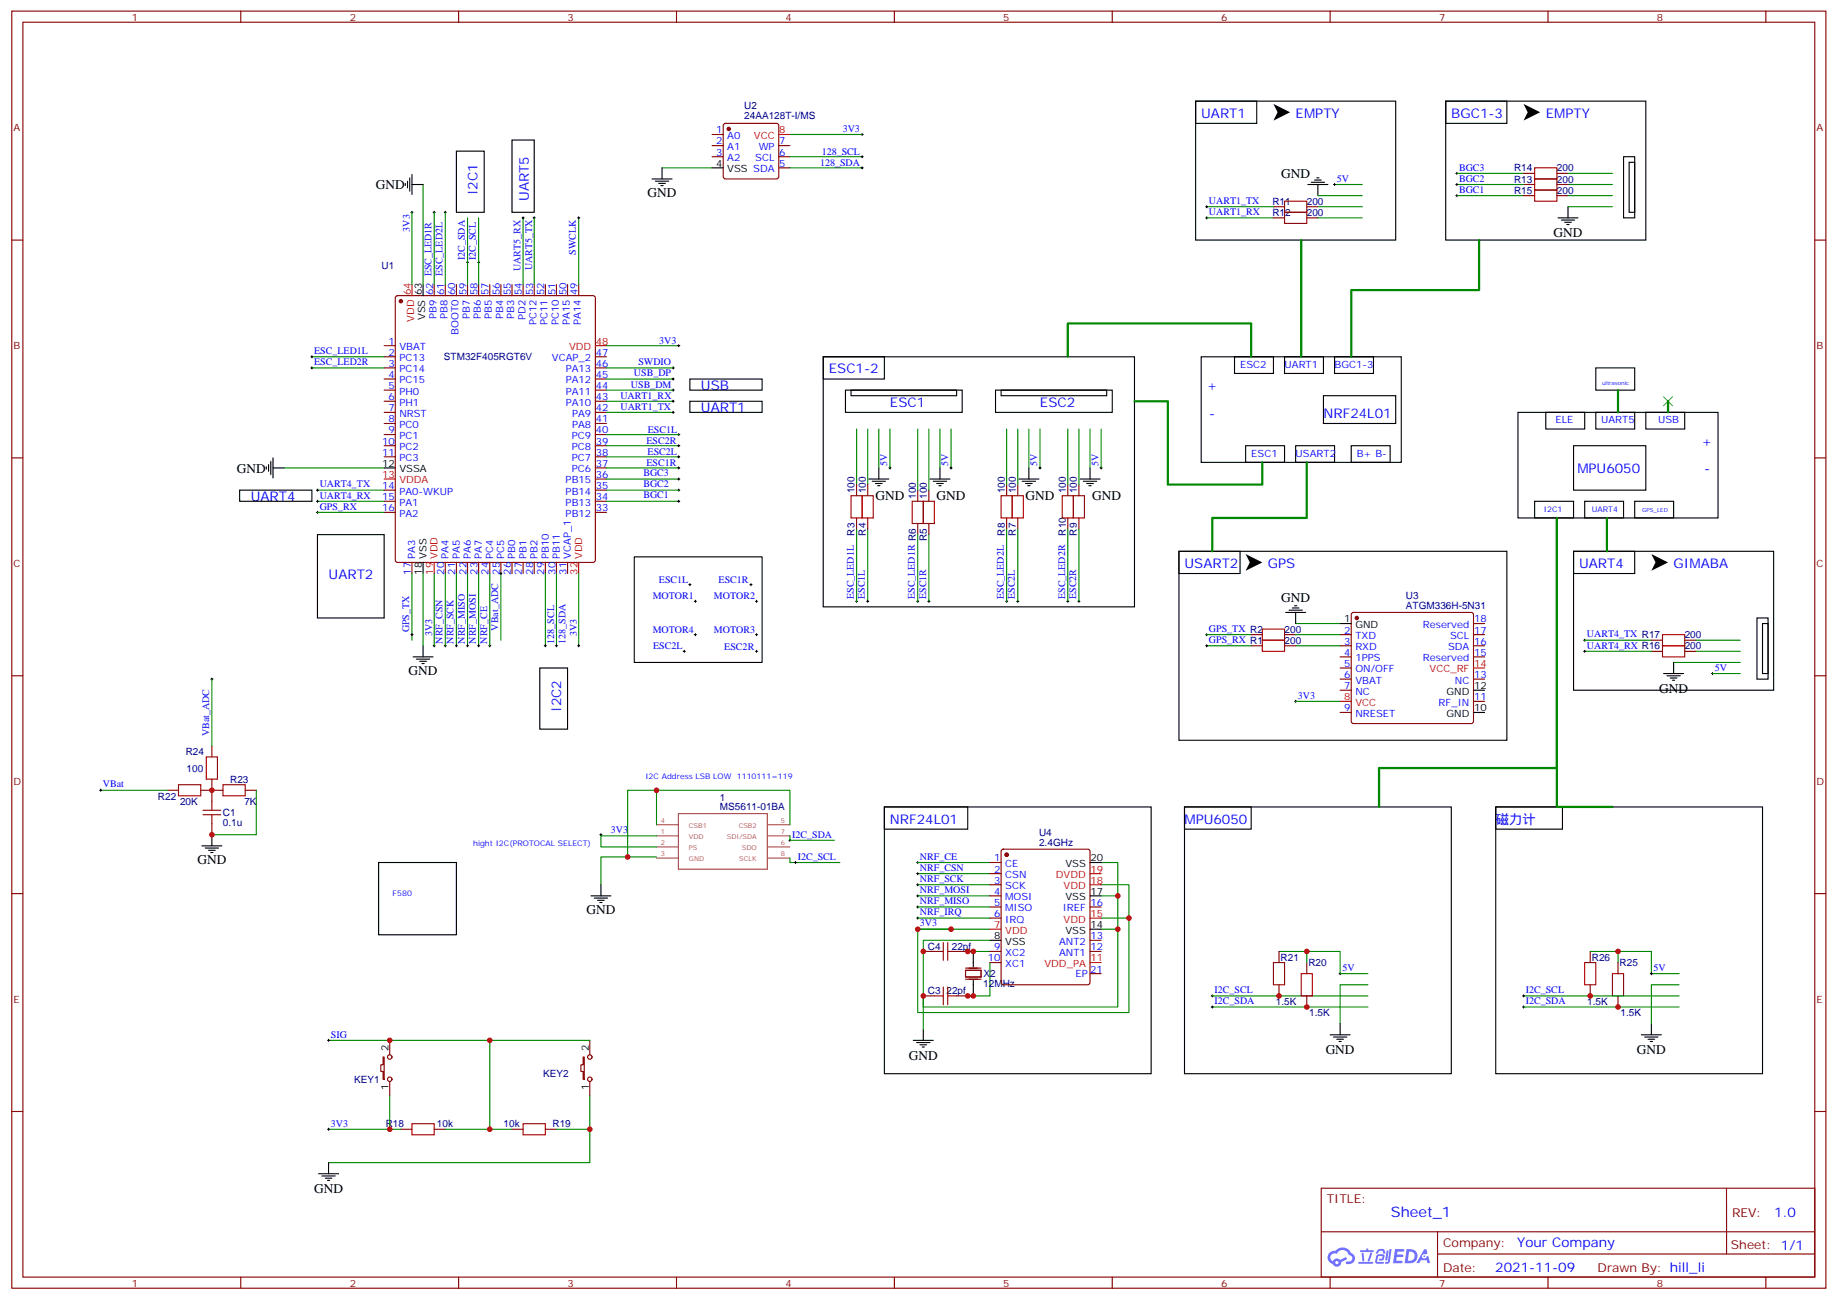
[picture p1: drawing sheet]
<svg xmlns="http://www.w3.org/2000/svg" width="583mm" height="413mm" viewBox="0 0 583 413" stroke-linecap="round" stroke-linejoin="round" font-family="sans-serif">
<g fill="none" stroke="#870000" stroke-width=".35">
<path d="M3.7 3.5h575.8v405.4h-575.8zM7.3 7.1h568.6v398.2h-568.6zM76.4 3.5v3.6M145.6 3.5v3.6M214.7 3.5v3.6M283.8 3.5v3.6M353 3.5v3.6M422.1 3.5v3.6M491.3 3.5v3.6M560.4 3.5v3.6M3.7 76.2h3.6M575.9 76.2h3.6"/>
<path d="M3.7 145.3h3.6M575.9 145.3h3.6M3.7 214.5h3.6M575.9 214.5h3.6M3.7 283.6h3.6M575.9 283.6h3.6M3.7 352.8h3.6M575.9 352.8h3.6M419.3 377.1h156.6v28.2h-156.6zM547.9 377.1v20.9M419.3 391h156.5M456.2 398h119.6"/>
<path d="M456.2 391v14.1M76.4 405.3v3.6M145.6 405.3v3.6M214.7 405.3v3.6M283.8 405.3v3.6M353 405.3v3.6M422.1 405.3v3.6M491.3 405.3v3.6M560.4 405.3v3.6"/>
</g>
<g fill="#5487ff">
<path d="M442.7 396.5h2.6l.3 .2-.1 .5-2 .1-.1 .9h1.6l.4 .4-.4 .4h-1.7l-.2 1.2h1.9l.2 .3-.2 .4h-2.9z"/>
<path d="M452 396.5h.7l.4 1.3-.7 .4a.74 .74 0 0 0-1.1 .3 .74 .74 0 0 0 .5 1 .74 .74 0 0 0 .9-.7l.5-.2 .7 2.3h-.9l-.2-.9h-1.8l-.6 .9h-.9z"/>
<path d="M440.1 396.9h.6l-.4 2.9a.31 .31 0 0 1-.3 .3 .31 .31 0 0 1-.3-.3z"/>
<path d="M441 396.4h.6l-.5 4a.89 .89 0 0 1-.7 .7 .89 .89 0 0 1-.9-.3l1-.5z"/>
<path d="M437.4 396.6l.6-.2 1.2 .1 .4 1.4h-.5l-.3-.9h-.9l-.7 .9h-.6z"/>
<path d="M437 398.3l1.8-.2a1.04 1.04 0 0 1 .6 1.1 1.04 1.04 0 0 1-.8 .9h-.7a.29 .29 0 0 1-.3-.3 .29 .29 0 0 1 .3-.3h.7l.2-.8h-1.4l-.3 1.8h1.9a.29 .29 0 0 1 .2 .3 .29 .29 0 0 1-.3 .3h-2l-.4-.3 .2-2.1z"/>
<path d="M431.1 400.5h4.4a.3 .3 0 0 1 .3 .3 .3 .3 0 0 1-.3 .3h-4.3z"/>
<path d="M434.9 397.6h.6a4 4 0 0 1-1.2 2.8l-.2-.3z"/>
<path d="M432.1 397.6h.6l.3 2.4-.3 .3-.3-.2z"/>
<path d="M431.7 396.8h1.9l.2-.5h.5l-.1 .5h1.5a.29 .29 0 0 1 .3 .3 .29 .29 0 0 1-.3 .3h-3.9z"/>
<path d="M446.4 396.5l-.6 4.4h1.4a2.27 2.27 0 0 0 2.7-2.2 2.27 2.27 0 0 0-2.7-2.2zM447.2 397.3a1.5 1.5 0 0 1 1.8 1.5 1.5 1.5 0 0 1-1.9 1.4h-.3z"/>
<path d="M422 397.6a2.09 2.09 0 0 0 1 3.6 1.37 1.37 0 0 0 1.5 .8 1.37 1.37 0 0 0 1.1-1.4l2-.9-.5-.7-1.8 .9a1.4 1.4 0 0 0-2.3 .4 1.32 1.32 0 0 1-.6-1.9 1.32 1.32 0 0 1 1.9-.4 2.02 2.02 0 0 1 2-1.2 2.02 2.02 0 0 1 1.8 1.6 1.09 1.09 0 0 1 1.1 1.3 1.09 1.09 0 0 1-1.6 .7 .41 .41 0 0 0-.5 .4 .41 .41 0 0 0 .4 .4 1.89 1.89 0 0 0 2.4-1.2 1.89 1.89 0 0 0-1.2-2.4 2.98 2.98 0 0 0-5-.6l-1 .1zM423.8 400.8a.52 .52 0 0 1 1 0 .52 .52 0 0 1-1 0z"/>
<circle cx="452" cy="398.7" r=".28"/>
</g>
<g fill="none" stroke="#870000" stroke-width=".35">
<path d="M229.8 39.4l.4-.2h16.3l.4 .2 .3 .5v16.2l-.3 .5-.4 .2h-16.3l-.5-.2-.2-.5v-16.2zM226 42.7h3.5M226 46.2h3.5M226 49.7h3.5M247.2 46.2h3.5M247.2 49.7h3.5M247.2 53.3h3.5M483.5 58.6h3.5M483.5 55h3.5M494.1 58.6h3.5M494.1 55h3.5M404.1 65.6h3.6"/>
<path d="M404.1 69.1h3.6M414.7 65.6h3.6M414.7 69.1h3.6M483.5 62.1h3.5M494.1 62.1h3.5M125.7 94l.5-.2h62l.5 .2 .2 .5v83.3l-.2 .5-.5 .2h-62l-.5-.2-.3-.5v-83.3zM137.8 90.3v3.5M141.3 90.3v3.5M144.9 90.3v3.5M148.4 90.3v3.5M151.9 90.3v3.5M155.4 90.3v3.5"/>
<path d="M159 90.3v3.5M162.5 90.3v3.5M166 90.3v3.5M169.5 90.3v3.5M173.1 90.3v3.5M176.6 90.3v3.5M180.1 90.3v3.5M183.7 90.3v3.5M121.9 109.7h3.5M121.9 113.2h3.5M121.9 116.8h3.5M188.9 113.2h3.6"/>
<path d="M188.9 116.8h3.6M121.9 120.3h3.5M121.9 123.8h3.5M121.9 127.4h3.5M121.9 130.9h3.5M121.9 134.4h3.5M121.9 137.9h3.5M188.9 120.3h3.6M188.9 123.8h3.6M188.9 127.4h3.6M188.9 130.9h3.6M188.9 134.4h3.6"/>
<path d="M188.9 137.9h3.6M121.9 141.5h3.5M121.9 145h3.5M121.9 155.6h3.5M121.9 159.1h3.5M188.9 141.5h3.6M188.9 145h3.6M188.9 155.6h3.6M188.9 159.1h3.6M188.9 152h3.6M188.9 148.5h3.6M271.9 153.8v3.5"/>
<path d="M275.4 153.8v3.5M291.3 155.6v3.5M294.8 155.6v3.5M319.5 153.8v3.5M323 153.8v3.5M338.9 153.8v3.5M342.4 153.8v3.5M121.9 162.6h3.5M130.7 178.5v3.5M141.3 178.5v3.5M144.9 178.5v3.5M148.4 178.5v3.5"/>
<path d="M151.9 178.5v3.5M155.4 178.5v3.5M159 178.5v3.5M162.5 178.5v3.5M166 178.5v3.5M169.5 178.5v3.5M173.1 178.5v3.5M176.6 178.5v3.5M180.1 178.5v3.5M188.9 162.6h3.6M271.9 164.4v3.5M275.4 164.4v3.5"/>
<path d="M291.3 166.2v3.5M294.8 166.2v3.5M319.5 164.4v3.5M323 164.4v3.5M338.9 164.4v3.5M342.4 164.4v3.5M429.1 194.6l.4-.2h37.4l.5 .2 .2 .5v33.9l-.2 .5-.5 .2h-37.4l-.5-.3-.2-.4v-33.9zM467.6 197.9h3.6M397.1 201.4h3.5M397.1 205h3.5M407.7 201.4h3.5M407.7 205h3.5"/>
<path d="M425.3 201.4h3.5M425.3 205h3.5M425.3 208.5h3.5M425.3 212h3.5M425.3 215.5h3.5M425.3 219.1h3.5M467.6 201.4h3.6M467.6 205h3.6M467.6 208.5h3.6M467.6 215.5h3.6M524.1 206.7h3.5M524.1 203.2h3.5"/>
<path d="M534.7 206.7h3.5M534.7 203.2h3.5M67.2 236.7v3.5M425.3 226.1h3.5M467.6 222.6h3.6M53.1 250.8h3.6M63.7 250.8h7.1M67.2 247.3v7.1M77.8 250.8h3.6M67.2 261.4v3.5M314.2 273.8h3.5M314.2 277.3h3.5"/>
<path d="M317.9 269.7l.5-.2h26.8l.7 .5v41.9l-.4 .6-27.1 .1-.6-.5-.1-41.9zM314.2 280.8h3.5M314.2 284.3h3.5M314.2 287.9h3.5M314.2 291.4h3.5M345.9 287.9h3.6M345.9 298.4h3.6M293 316.1h3.5M293 302h3.5M303.6 316.1h3.5M303.6 302h3.5M306.4 308h5v2.1h-5z"/>
<path d="M306.4 310.8h5M306.4 307.3h5M314.2 302h3.5M314.2 305.5h3.5M345.9 302h3.6M345.9 309h3.6M405.9 302v3.5M405.9 312.6v3.5M414.7 305.5v3.5M414.7 316.1v3.5M504.7 302v3.5M504.7 312.6v3.5"/>
<path d="M513.5 305.5v3.5M513.5 316.1v3.5M121.6 335.5h.3v7h-.3v-2.4h-.7v-2.1h.7zM123.7 330.2v4.6M185.1 335.5h.3v7h-.3v-2.4h-.7v-2.1h.7zM187.2 330.2v4.6M123.7 343.3v4.5M127.2 358.4h3.5M137.8 358.4h3.5M162.5 358.4h3.5M173.1 358.4h3.5M187.2 343.3v4.5"/>
<circle cx="123.7" cy="335.5" r=".71"/>
<circle cx="187.2" cy="335.5" r=".71"/>
<circle cx="123.7" cy="342.5" r=".71"/>
<circle cx="187.2" cy="342.5" r=".71"/>
</g>
<g fill="#870000" stroke="#870000" stroke-width=".35">
<circle cx="430.6" cy="196.1" r=".53"/>
<circle cx="127.2" cy="95.6" r=".53"/>
<circle cx="319.5" cy="271.3" r=".53"/>
<circle cx="231.3" cy="40.9" r=".53"/>
</g>
<g fill="none" stroke="#000" stroke-width=".35">
<path d="M379.4 32.1h63.5v44.1h-63.5zM379.4 32.1h19.5v7.1h-19.5zM458.8 32.1h19.4v7.1h-19.4zM458.8 32.1h63.5v44.1h-63.5zM128.6 58.2v.7M129.3 57.5v2.1M130 56.4v4.3M130.7 58.6h3.6M130.7 55.4v6.3M144.9 48h8.8v19.4h-8.8zM162.5 44.5h7v22.9h-7zM206.9 56.8h6.4"/>
<path d="M208 57.5h4.2M209.1 58.2h2.1M209.8 58.9h.7M210.1 53.3v3.5M226 53.3h3.5M415.1 58.6h6.3M416.1 57.9h4.3M417.2 57.2h2.1M417.9 56.4h.7M418.3 58.6v3.5M515.3 49.7h3.5v19.4h-3.5zM517 51.5h1.8v15.9h-1.8z"/>
<path d="M494.5 69.1h6.3M495.5 69.9h4.2M496.6 70.6h2.1M497.3 71.3h.7M497.6 65.6v3.5M134.3 90.3v3.5M261.3 113.2h98.7v79.4h-98.7zM261.3 113.2h19.4v7.1h-19.4zM381.2 113.2h63.5v33.6h-63.5zM391.8 113.2h12.3v5.3h-12.3zM407.7 113.2h12.3v5.3h-12.3zM423.5 113.2h12.4v5.3h-12.4z"/>
<path d="M506.4 116.8h12.4v7h-12.4zM218.9 127.4h23v3.5h-23zM218.9 120.3h23v3.5h-23zM268.3 123.8h37.1v7.1h-37.1zM270.1 123.8h33.5v1.8h-33.5zM315.9 123.8h37.1v7.1h-37.1zM317.7 123.8h33.5v1.8h-33.5zM420 125.6h22.9v8.8h-22.9zM481.8 130.9h63.5v33.5h-63.5zM490.6 130.9h12.3v5.3h-12.3zM506.4 130.9h12.4v5.3h-12.4zM522.3 130.9h12.4v5.3h-12.4z"/>
<path d="M76.1 155.6h22.9v3.5h-22.9zM84.5 148.2v.7M85.2 147.5v2.1M85.9 146.4v4.2M86.6 148.5h3.6M86.6 145.3v6.4M121.9 148.5h3.5M275.7 152h6.4M276.8 152.8h4.2M277.8 153.5h2.2M278.6 154.2h.7M278.9 148.5v3.5"/>
<path d="M295.1 152h6.4M296.2 152.8h4.2M297.3 153.5h2.1M298 154.2h.7M298.3 148.5v3.5M323.4 152h6.3M324.4 152.8h4.2M325.5 153.5h2.1M326.2 154.2h.7M326.5 148.5v3.5M342.8 152h6.3M343.8 152.8h4.3"/>
<path d="M344.9 153.5h2.1M345.6 154.2h.7M345.9 148.5v3.5M395.3 141.5h12.4v5.3h-12.4zM411.2 141.5h12.3v5.3h-12.3zM428.8 141.5h12.4v5.3h-12.4zM487 159.1h12.4v5.3h-12.4zM499.4 141.5h22.9v14.1h-22.9zM502.9 159.1h12.4v5.3h-12.4zM518.8 159.1h12.3v5.3h-12.3zM100.8 169.7h21.1v26.4h-21.1zM134.3 178.5v3.5"/>
<path d="M201.3 176.7h40.6v33.6h-40.6zM374.2 175h19.4v7h-19.4zM374.2 175h104v59.9h-104zM499.4 175h19.4v7h-19.4zM499.4 175h63.5v44.1h-63.5zM408 194.4h6.4M409.1 193.7h4.2M410.1 193h2.2M410.8 192.3h.8M411.2 194.4v3.5M425.3 197.9h3.5M557.6 196.1h3.5v19.4h-3.5z"/>
<path d="M559.4 197.9h1.7v15.9h-1.7zM131.1 208.5h6.3M132.2 209.2h4.2M133.2 209.9h2.1M133.9 210.6h.7M134.3 205v3.5M171.3 212h8.8v19.4h-8.8zM467.6 219.1h3.6M528 213.8h6.3M529 214.5h4.3M530.1 215.2h2.1M530.8 215.9h.7"/>
<path d="M531.1 210.3v3.5M467.6 226.1h3.6M280.7 256.1h84.6v84.7h-84.6zM280.7 256.1h26.4v7.1h-26.4zM375.9 256.1h84.7v84.7h-84.7zM375.9 256.1h21.2v7.1h-21.2zM474.7 256.1h21.2v7.1h-21.2zM474.7 256.1h84.7v84.7h-84.7zM64.1 268.5h6.3M65.1 269.2h4.3M66.2 269.9h2.1M66.9 270.6h.7"/>
<path d="M67.2 264.9v3.6M120.2 273.8h24.7v22.9h-24.7zM345.9 273.8h3.6M187.5 284.3h6.4M188.6 285h4.2M189.7 285.7h2.1M190.4 286.5h.7M190.7 280.8v3.5M314.2 298.4h3.5M345.9 294.9h3.6M345.9 284.3h3.6M308.9 302v4.9"/>
<path d="M308.9 311.1v5M289.8 330.2h6.4M290.9 330.9h4.2M292 331.6h2.1M292.7 332.3h.7M293 326.7v3.5M422.1 328.4h6.4M423.2 329.1h4.2M424.3 329.8h2.1M425 330.6h.7M425.3 324.9v3.5M520.9 328.4h6.4"/>
<path d="M522 329.1h4.2M523 329.8h2.1M523.7 330.6h.7M524.1 324.9v3.5M101.1 372.5h6.4M102.2 373.2h4.2M103.2 373.9h2.1M103.9 374.6h.7M104.3 369v3.5"/>
</g>
<g fill="none" stroke="#f00" stroke-width=".35">
<path d="M247.2 42.7h3.5M130.7 90.3v3.5M188.9 109.7h3.6M121.9 152h3.5M137.8 178.5v3.5M183.7 178.5v3.5M467.6 212h3.6M425.3 222.6h3.5M345.9 277.3h3.6M314.2 294.9h3.5M345.9 291.4h3.6M345.9 280.8h3.6"/>
<path d="M345.9 305.5h3.6"/>
</g>
<g fill="none" stroke="#008700" stroke-width=".35">
<path d="M134.3 58.6v31.7M210.1 53.3h15.9M250.7 42.7h22.9M250.7 53.3h22.9M250.7 49.7h22.9M423.5 58.6h8.9M462.4 58.6h21.1M462.4 55h21.1M497.6 58.6h14.1M497.6 55h14.1M130.7 67.4v22.9M137.8 67.4v22.9"/>
<path d="M141.3 67.4v22.9M148.4 69.1v21.2M151.9 69.1v21.2M166 69.1v21.2M169.5 69.1v21.2M183.7 69.1v21.2M383 65.6h21.1M383 69.1h21.1M418.3 65.6h14.1M418.3 69.1h14.1M418.3 62.1h14.1M462.4 62.1h21.1"/>
<path d="M497.6 65.6h14.1M497.6 62.1h14.1M99 113.2h22.9M99 116.8h22.9M192.5 116.8h21.1M192.5 109.7h22.9M192.5 137.9h22.9M192.5 130.9h21.1M192.5 127.4h21.1M192.5 120.3h21.1M192.5 123.8h21.1M271.9 136.2v17.6"/>
<path d="M275.4 136.2v17.6M278.9 136.2v12.3M282.4 136.2v12.3M291.3 136.2v19.4M294.8 136.2v19.4M298.3 136.2v12.3M301.8 136.2v12.3M319.5 136.2v17.6M323 136.2v17.6M326.5 136.2v12.3M330.1 136.2v12.3M338.9 136.2v17.6"/>
<path d="M342.4 136.2v17.6M345.9 136.2v12.3M349.5 136.2v12.3M90.2 148.5h31.7M100.8 159.1h21.1M100.8 155.6h21.1M192.5 148.5h22.9M192.5 145h22.9M192.5 141.5h22.9M192.5 152h22.9M192.5 159.1h22.9M192.5 155.6h22.9"/>
<path d="M100.8 162.6h21.1M271.9 167.9v23M275.4 167.9v23M291.3 169.7v21.2M294.8 169.7v21.2M319.5 167.9v23M323 167.9v23M338.9 167.9v23M342.4 167.9v23M130.7 182v21.2M134.3 182v23M137.8 182v23"/>
<path d="M141.3 182v23M144.9 182v23M148.4 182v23M151.9 182v23M155.4 182v23M159 182v21.2M173.1 182v23M176.6 182v23M183.7 182v23M411.2 197.9h14.1M67.2 215.5v21.2M383 205h14.1"/>
<path d="M383 201.4h14.1M411.2 205h14.1M411.2 201.4h14.1M502.9 206.7h21.2M502.9 203.2h21.2M531.1 210.3h21.2M538.2 206.7h14.1M538.2 203.2h14.1M543.5 213.8h8.8M411.2 222.6h14.1M32 250.8h21.1M81.4 250.8v14.1h-14.2"/>
<path d="M208.4 250.8h-9.2v21.2M208.4 265.3h-17.7v3.5h17.7M208.4 272h-17.7v8.8M208.4 261.8v-11h42.3v11M250.7 272.3v1.5h15.9M250.7 265.3v1.4h14.1M291.3 277.3h22.9M291.3 273.8h22.9M349.5 273.8h5.3v10.5M291.3 294.9h22.9M291.3 291.4h22.9M291.3 287.9h22.9"/>
<path d="M291.3 284.3h22.9M291.3 280.8h22.9M349.5 284.3h5.3v10.6M349.5 294.9h5.3v24.7h-61.8v-21.2h21.2M349.5 280.8h8.8v10.6M349.5 291.4h8.8v30h-67v-26.5h10.5M293 316.1v10.6M307.1 302h7.1M314.2 305.5v10.6h-7.1h1.8M384.7 316.1h49.4M384.7 319.6h49.4M405.9 302h19.4v7h8.8"/>
<path d="M414.7 302v3.5M434.1 312.6h-8.8v12.3M483.5 316.1h49.4M483.5 319.6h49.4M504.7 302h19.4v7h8.8M513.5 302v3.5M532.9 312.6h-8.8v12.3M104.3 330.2h82.9M155.4 330.2v28.2M104.3 358.4h19.4M123.7 347.8v10.6h3.5M141.3 358.4h21.2"/>
<path d="M187.2 347.8v10.6h-10.6M187.2 358.4v10.6h-82.9"/>
</g>
<g fill="none" stroke="#000" stroke-width=".32">
<path d="M273.3 42.7h.7M273.3 53.3h.7M273.3 49.7h.7M273.6 42.3v.7M273.6 49.4v.7M273.6 52.9v.7M423.2 58.6h.7M423.5 58.2v.7M462 58.6h.7M462 55h.7M462.4 54.7v.7M462.4 58.2v.7"/>
<path d="M130.4 67.4h.7M130.7 67v.7M137.4 67.4h.7M137.8 67v.7M141 67.4h.7M141.3 67v.7M165.7 69.1h.7M166 68.8v.7M169.2 69.1h.7M169.5 68.8v.7M183.3 69.1h.7M183.7 68.8v.7"/>
<path d="M382.6 69.1h.7M382.6 65.6h.7M383 65.3v.7M383 68.8v.7M462 62.1h.7M462.4 61.7v.7M148 83.3h.7M148.4 82.9v.7M151.6 83.3h.7M151.9 82.9v.7M98.6 113.2h.7M98.6 116.8h.7"/>
<path d="M99 112.9v.7M99 116.4v.7M213.3 116.8h.7M213.6 116.4v.7M213.6 119.9v.8M215.1 109.7h.7M215.4 109.4v.7M213.3 120.3h.7M213.3 123.8h.7M213.3 130.9h.7M213.3 127.4h.7M213.6 123.5v.7"/>
<path d="M213.6 127v.7M213.6 130.5v.7M215.1 137.9h.7M215.4 137.6v.7M100.4 155.6h.7M100.4 159.1h.7M100.8 155.2v.7M100.8 158.8v.7M215.1 148.5h.7M215.1 145h.7M215.1 141.5h.7M215.1 155.6h.7"/>
<path d="M215.1 159.1h.7M215.1 152h.7M215.4 141.1v.7M215.4 144.6v.7M215.4 148.2v.7M215.4 151.7v.7M215.4 155.2v.7M215.4 158.8v.7M282.1 148.5h.7M282.4 148.2v.7M301.5 148.5h.7M301.8 148.2v.7"/>
<path d="M329.7 148.5h.7M330.1 148.2v.7M349.1 148.5h.7M349.5 148.2v.7M100.4 162.6h.7M100.8 162.3v.7M158.6 182h.7M159 181.7v.7M218.6 185.6h.7M218.9 185.2v.7M220.3 190.9h.8M220.7 190.5v.7"/>
<path d="M238 185.6h.7M238.3 185.2v.7M239.7 190.9h.8M240.1 190.5v.7M271.5 190.9h.7M271.9 190.5v.7M275 190.9h.7M275.4 190.5v.7M290.9 190.9h.7M291.3 190.5v.7M294.4 190.9h.7M294.8 190.5v.7"/>
<path d="M319.1 190.9h.7M319.5 190.5v.7M322.7 190.9h.7M323 190.5v.7M338.5 190.9h.7M338.9 190.5v.7M342.1 190.9h.7M342.4 190.5v.7M66.9 215.5h.7M67.2 215.2v.7M130.4 201.4h.7M130.7 201.1v.7"/>
<path d="M137.4 205h.7M137.8 204.6v.7M141 205h.7M141.3 204.6v.7M144.5 205h.7M144.9 204.6v.7M148 205h.7M148.4 204.6v.7M151.6 205h.7M151.9 204.6v.7M155.1 205h.7M155.4 204.6v.7"/>
<path d="M172.7 205h.7M173.1 204.6v.7M176.2 205h.8M176.6 204.6v.7M183.3 205h.7M183.7 204.6v.7M216.8 206.7h.7M217.2 206.4v.7M220.3 201.4h.8M220.7 201.1v.7M239.7 201.4h.8M239.7 206.7h.8"/>
<path d="M240.1 201.1v.7M240.1 206.4v.7M382.6 201.4h.7M382.6 205h.7M383 201.1v.7M383 204.6v.7M502.6 203.2h.7M502.6 206.7h.7M502.9 202.8v.8M502.9 206.4v.7M543.1 213.8h.7M543.5 213.4v.7"/>
<path d="M410.8 222.6h.8M411.2 222.2v.8M31.6 250.8h.7M32 250.5v.7M190.4 264.9h.7M190.7 264.6v.7M250.3 266.7h.7M250.7 266.3v.8M252.1 273.8h.7M252.4 273.4v.7M290.9 277.3h.7M290.9 273.8h.7"/>
<path d="M291.3 273.4v.7M291.3 276.9v.7M290.9 294.9h.7M290.9 291.4h.7M290.9 287.9h.7M290.9 284.3h.7M290.9 280.8h.7M291.3 280.5v.7M291.3 284v.7M291.3 287.5v.7M291.3 291v.7M291.3 294.6v.7"/>
<path d="M384.4 316.1h.7M384.4 319.6h.7M384.7 315.7v.7M384.7 319.3v.7M425 309h.7M425.3 308.7v.7M483.2 316.1h.7M483.2 319.6h.7M483.5 315.7v.7M483.5 319.3v.7M523.7 309h.7M524.1 308.7v.7"/>
<path d="M103.9 330.2h.7M104.3 329.8v.8M103.9 358.4h.7M104.3 358.1v.7"/>
</g>
<g fill="none" stroke="#a10000" stroke-width=".35">
<path d="M487 56.8h7.1v3.5h-7.1zM487 53.3h7.1v3.5h-7.1zM407.7 63.9h7v3.5h-7zM407.7 67.4h7v3.5h-7zM487 60.3h7.1v3.6h-7.1zM270.1 157.3h3.5v7.1h-3.5zM273.6 157.3h3.5v7.1h-3.5zM289.5 159.1h3.5v7.1h-3.5zM293 159.1h3.5v7.1h-3.5zM317.7 157.3h3.5v7.1h-3.5zM321.2 157.3h3.6v7.1h-3.6zM337.1 157.3h3.5v7.1h-3.5z"/>
<path d="M340.6 157.3h3.6v7.1h-3.6zM400.6 199.7h7.1v3.5h-7.1zM400.6 203.2h7.1v3.5h-7.1zM527.6 205h7.1v3.5h-7.1zM527.6 201.4h7.1v3.6h-7.1zM56.7 249.1h7v3.5h-7zM64.4 258.6h5.7M64.4 257.2h5.7M65.5 240.2h3.5v7.1h-3.5zM67.2 254.4v2.8M67.2 258.6v2.8M70.8 249.1h7v3.5h-7z"/>
<path d="M299.4 299.2v5.6M300.8 299.2v5.6M296.5 316.1h2.9M296.5 302h2.9M299.4 313.3v5.6M300.8 316.1h2.8M300.8 313.3v5.6M300.8 302h2.8M404.1 305.5h3.6v7.1h-3.6zM413 309h3.5v7.1h-3.5zM502.9 305.5h3.5v7.1h-3.5zM511.7 309h3.6v7.1h-3.6z"/>
<path d="M130.7 356.7h7.1v3.5h-7.1zM166 356.7h7.1v3.5h-7.1z"/>
</g>
<path d="M404.1 33l5.3 2.6-5.3 2.7 1.4-2.7zM483.5 33l5.3 2.6-5.3 2.7 1.3-2.7zM395.3 175.9l5.3 2.6-5.3 2.7 1.3-2.7zM524.1 175.9l5.3 2.6-5.3 2.7 1.3-2.7z" fill="#000"/>
<path d="M413 76.2v37M469.4 76.2v15.9h-40.6v21.1M338.9 113.2v-10.5h58.2v10.5M360 127.4h10.6v26.4h30v-7M513.5 123.8v7.1M529.4 127.4v3.5M414.7 146.8v17.6h-30v10.6M510 164.4v10.6M437.7 256.1v-12.3h56.4v-79.4v91.7h17.6" fill="none" stroke="#008700" stroke-width=".71"/>
<path d="M528 125.9l2.8 2.9M530.8 125.9l-2.8 2.9" fill="none" stroke="#3c3" stroke-width=".35"/>
<path d="M215.3 258.2h28.2v17.7h-28.2zM208.4 261.8h6.9M208.4 265.3h6.9M208.4 268.8h6.9M208.4 272.3h6.9M243.7 261.8h7M243.7 265.3h7M243.7 268.8h7M243.7 272.3h7" fill="none" stroke="#a64a4a" stroke-width=".35"/>
<g fill="#c00">
<circle cx="155.4" cy="358.4" r=".88"/>
<circle cx="155.4" cy="330.2" r=".88"/>
<circle cx="123.7" cy="358.4" r=".88"/>
<circle cx="123.7" cy="330.2" r=".88"/>
<circle cx="187.2" cy="358.4" r=".88"/>
<circle cx="293" cy="302" r=".88"/>
<circle cx="307.1" cy="302" r=".88"/>
<circle cx="307.1" cy="316.1" r=".88"/>
<circle cx="308.9" cy="316.1" r=".88"/>
<circle cx="308.9" cy="302" r=".88"/>
<circle cx="293" cy="316.1" r=".88"/>
<circle cx="354.8" cy="294.9" r=".88"/>
<circle cx="291.3" cy="294.9" r=".88"/>
<circle cx="354.8" cy="284.3" r=".88"/>
<circle cx="358.3" cy="291.4" r=".88"/>
<circle cx="301.8" cy="294.9" r=".88"/>
<circle cx="414.7" cy="319.6" r=".88"/>
<circle cx="405.9" cy="316.1" r=".88"/>
<circle cx="414.7" cy="302" r=".88"/>
<circle cx="67.2" cy="250.8" r=".88"/>
<circle cx="67.2" cy="264.9" r=".88"/>
<circle cx="208.4" cy="250.8" r=".88"/>
<circle cx="199.2" cy="272" r=".88"/>
<circle cx="513.5" cy="302" r=".88"/>
<circle cx="504.7" cy="316.1" r=".88"/>
<circle cx="513.5" cy="319.6" r=".88"/>
</g>
<text font-size="4.6" fill="#00f" x="441.4" y="386.1">Sheet_1</text>
<g font-size="4.2" fill="#00f">
<text x="381.2" y="37.4">UART1</text>
<text x="411.2" y="37.4">EMPTY</text>
<text x="460.6" y="37.4">BGC1-3</text>
<text x="490.6" y="37.4">EMPTY</text>
<text x="151.6" y="61.9" transform="rotate(-90 151.6 61.9)">I2C1</text>
<text x="167.8" y="63.9" transform="rotate(-90 167.8 63.9)">UART5</text>
<text x="263" y="118.5">ESC1-2</text>
<text x="222.5" y="123.8">USB</text>
<text x="383" y="123.8">+</text>
<text x="222.5" y="130.9">UART1</text>
<text x="282.4" y="129.1">ESC1</text>
<text x="330.1" y="129.1">ESC2</text>
<text x="383.7" y="132.6">-</text>
<text x="420" y="132.6">NRF24L01</text>
<text x="540" y="141.5">+</text>
<text x="500.6" y="150.3">MPU6050</text>
<text x="540.8" y="150.3">-</text>
<text x="79.6" y="159.1">UART4</text>
<text x="104.3" y="183.8">UART2</text>
<text x="375.9" y="180.3">USART2</text>
<text x="402.4" y="180.3">GPS</text>
<text x="501.2" y="180.3">UART4</text>
<text x="531.1" y="180.3">GIMABA</text>
<text x="178.1" y="226" transform="rotate(-90 178.1 226)">I2C2</text>
<text x="282.4" y="261.4">NRF24L01</text>
<text x="375.9" y="261.4">MPU6050</text>
<text x="474.7" y="261.4">磁力计</text>
<text x="563.1" y="386.4">1.0</text>
<text x="481.5" y="395.9">Your Company</text>
<text x="474.6" y="403.7">2021-11-09</text>
</g>
<g font-size="4.2">
<text x="406.6" y="56.4">GND</text>
<text x="119.3" y="60">GND</text>
<text x="205.5" y="62.4">GND</text>
<text x="493" y="75.2">GND</text>
<text x="75.2" y="150">GND</text>
<text x="277.9" y="158.7">GND</text>
<text x="297.3" y="158.7">GND</text>
<text x="325.5" y="158.7">GND</text>
<text x="346.6" y="158.7">GND</text>
<text x="406.6" y="191.2">GND</text>
<text x="129.7" y="214.1">GND</text>
<text x="526.6" y="219.8">GND</text>
<text x="62.7" y="274.1">GND</text>
<text x="186.1" y="290">GND</text>
<text x="420.7" y="334.5">GND</text>
<text x="519.5" y="334.5">GND</text>
<text x="288.4" y="336.3">GND</text>
<text x="99.7" y="378.6">GND</text>
</g>
<g font-size="3.9" fill="#800">
<text x="421.1" y="381.7">TITLE:</text>
<text x="549.7" y="386.4">REV:</text>
<text x="458" y="395.9">Company:</text>
<text x="549.4" y="396.5">Sheet: 1/1</text>
<text x="458" y="403.6">Date:</text>
<text x="507" y="403.7">Drawn By: hill_li</text>
</g>
<g font-size="3.2" fill="#800">
<text x="41.8" y="6.5">1</text>
<text x="111" y="6.5">2</text>
<text x="180.1" y="6.5">3</text>
<text x="249.3" y="6.5">4</text>
<text x="318.4" y="6.5">5</text>
<text x="387.6" y="6.5">6</text>
<text x="456.7" y="6.5">7</text>
<text x="525.9" y="6.5">8</text>
<text x="4.3" y="41.6">A</text>
<text x="576.5" y="41.6">A</text>
<text x="4.3" y="110.8">B</text>
<text x="576.5" y="110.8">B</text>
<text x="4.3" y="179.9">C</text>
<text x="576.5" y="179.9">C</text>
<text x="4.3" y="249.1">D</text>
<text x="576.5" y="249.1">D</text>
<text x="4.3" y="318.2">E</text>
<text x="576.5" y="318.2">E</text>
<text x="41.8" y="408.3">1</text>
<text x="111" y="408.3">2</text>
<text x="180.1" y="408.3">3</text>
<text x="249.3" y="408.3">4</text>
<text x="318.4" y="408.3">5</text>
<text x="387.6" y="408.3">6</text>
<text x="456.7" y="408.3">7</text>
<text x="525.9" y="408.3">8</text>
</g>
<g font-size="3.2" fill="#000080">
<text x="236.2" y="34.7">U2</text>
<text x="236.2" y="37.9">24AA128T-I/MS</text>
<text x="480.5" y="57.9">R13</text>
<text x="480.5" y="54.4">R14</text>
<text x="494.1" y="57.9">200</text>
<text x="494.1" y="54.4">200</text>
<text x="403.8" y="65">R11</text>
<text x="414.7" y="65">200</text>
<text x="480.5" y="61.5">R15</text>
<text x="494.1" y="61.5">200</text>
<text x="403.8" y="68.5">R12</text>
<text x="414.7" y="68.5">200</text>
<text x="121.1" y="85.4">U1</text>
<text x="140.9" y="114.4">STM32F405RGT6V</text>
<text x="271.2" y="156.6" transform="rotate(-90 271.2 156.6)">100</text>
<text x="274.8" y="156.6" transform="rotate(-90 274.8 156.6)">100</text>
<text x="290.6" y="158.3" transform="rotate(-90 290.6 158.3)">100</text>
<text x="294.2" y="158.3" transform="rotate(-90 294.2 158.3)">100</text>
<text x="318.9" y="156.6" transform="rotate(-90 318.9 156.6)">100</text>
<text x="322.4" y="156.6" transform="rotate(-90 322.4 156.6)">100</text>
<text x="338.3" y="156.6" transform="rotate(-90 338.3 156.6)">100</text>
<text x="341.8" y="156.6" transform="rotate(-90 341.8 156.6)">100</text>
<text x="271.2" y="170" transform="rotate(-90 271.2 170)">R3</text>
<text x="274.8" y="170" transform="rotate(-90 274.8 170)">R4</text>
<text x="294.2" y="171.8" transform="rotate(-90 294.2 171.8)">R5</text>
<text x="318.9" y="170" transform="rotate(-90 318.9 170)">R8</text>
<text x="322.4" y="170" transform="rotate(-90 322.4 170)">R7</text>
<text x="338.3" y="170" transform="rotate(-90 338.3 170)">R10</text>
<text x="341.8" y="170" transform="rotate(-90 341.8 170)">R9</text>
<text x="446.2" y="190.2">U3</text>
<text x="446.2" y="193.3">ATGM336H-5N31</text>
<text x="407.7" y="200.8">200</text>
<text x="534.7" y="202.6">200</text>
<text x="407.7" y="204.4">200</text>
<text x="534.7" y="206.1">200</text>
<text x="58.9" y="239.7">R24</text>
<text x="59.2" y="245">100</text>
<text x="73" y="248.5">R23</text>
<text x="50.1" y="253.8">R22</text>
<text x="57.1" y="255.6">20K</text>
<text x="77.5" y="255.5">7K</text>
<text x="228.5" y="257.2">MS5611-01BA</text>
<text x="228.5" y="254.2">1</text>
<text x="70.8" y="262.2">0.1u</text>
<text x="70.8" y="259.1">C1</text>
<text x="329.8" y="268.5">2.4GHz</text>
<text x="329.8" y="265.3">U4</text>
<text x="294.4" y="301.4">C4</text>
<text x="302.1" y="301.4">22pf</text>
<text x="406.4" y="304.9">R21</text>
<text x="505.2" y="304.9">R26</text>
<text x="312.1" y="310.2">X2</text>
<text x="415.2" y="306.7">R20</text>
<text x="514" y="306.7">R25</text>
<text x="294.4" y="315.5">C3</text>
<text x="300.4" y="315.5">22pf</text>
<text x="312.1" y="313.3">12MHz</text>
<text x="404.9" y="319">1.5K</text>
<text x="415.5" y="322.5">1.5K</text>
<text x="503.7" y="319">1.5K</text>
<text x="514.3" y="322.5">1.5K</text>
<text x="172.4" y="341.9">KEY2</text>
<text x="112.4" y="343.7">KEY1</text>
<text x="122.4" y="357.8">R18</text>
<text x="138.7" y="357.8">10k</text>
<text x="159.8" y="357.8">10k</text>
<text x="175.3" y="357.8">R19</text>
</g>
<g font-size="3.2" fill="#00f">
<text x="227.3" y="42.3">1</text>
<text x="227.3" y="45.9">2</text>
<text x="230.8" y="44.1">A0</text>
<text x="230.8" y="47.6">A1</text>
<text x="240.8" y="47.6">WP</text>
<text x="247.3" y="45.9">7</text>
<text x="267.5" y="42">3V3</text>
<text x="227.3" y="49.4">3</text>
<text x="230.8" y="51.2">A2</text>
<text x="239.7" y="51.2">SCL</text>
<text x="247.3" y="52.9">5</text>
<text x="247.3" y="49.4">6</text>
<text x="260.2" y="52.6">128_SDA</text>
<text x="260.8" y="49.1">128_SCL</text>
<text x="424.3" y="57.7">5V</text>
<text x="463.1" y="54.2">BGC3</text>
<text x="463.1" y="57.7">BGC2</text>
<text x="383.7" y="64.7">UART1_TX</text>
<text x="463.1" y="61.2">BGC1</text>
<text x="383.7" y="68.3">UART1_RX</text>
<text x="130.1" y="73.5" transform="rotate(-90 130.1 73.5)">3V3</text>
<text x="147.5" y="82.6" transform="rotate(-90 147.5 82.6)">I2C_SDA</text>
<text x="151" y="82.6" transform="rotate(-90 151 82.6)">I2C_SCL</text>
<text x="182.8" y="80.9" transform="rotate(-90 182.8 80.9)">SWCLK</text>
<text x="165.1" y="86" transform="rotate(-90 165.1 86)">UART5_RX</text>
<text x="168.9" y="85.7" transform="rotate(-90 168.9 85.7)">UART5_TX</text>
<text x="137.4" y="93.7" transform="rotate(-90 137.4 93.7)">62 ESC_LED1R</text>
<text x="141" y="93.7" transform="rotate(-90 141 93.7)">61 ESC_LED2L</text>
<text x="144.5" y="93.7" transform="rotate(-90 144.5 93.7)">60</text>
<text x="148" y="93.7" transform="rotate(-90 148 93.7)">59</text>
<text x="151.6" y="93.7" transform="rotate(-90 151.6 93.7)">58</text>
<text x="155.1" y="93.7" transform="rotate(-90 155.1 93.7)">57</text>
<text x="158.6" y="93.7" transform="rotate(-90 158.6 93.7)">56</text>
<text x="162.1" y="93.7" transform="rotate(-90 162.1 93.7)">55</text>
<text x="165.7" y="93.7" transform="rotate(-90 165.7 93.7)">54</text>
<text x="169.2" y="93.7" transform="rotate(-90 169.2 93.7)">53</text>
<text x="172.7" y="93.7" transform="rotate(-90 172.7 93.7)">52</text>
<text x="176.2" y="93.7" transform="rotate(-90 176.2 93.7)">51</text>
<text x="179.8" y="93.7" transform="rotate(-90 179.8 93.7)">50</text>
<text x="183.3" y="93.7" transform="rotate(-90 183.3 93.7)">49</text>
<text x="138.5" y="101.3" transform="rotate(-90 138.5 101.3)">PB9</text>
<text x="142" y="101.3" transform="rotate(-90 142 101.3)">PB8</text>
<text x="149.1" y="101.3" transform="rotate(-90 149.1 101.3)">PB7</text>
<text x="152.6" y="101.3" transform="rotate(-90 152.6 101.3)">PB6</text>
<text x="156.1" y="101.3" transform="rotate(-90 156.1 101.3)">PB5</text>
<text x="159.7" y="101.3" transform="rotate(-90 159.7 101.3)">PB4</text>
<text x="163.2" y="101.3" transform="rotate(-90 163.2 101.3)">PB3</text>
<text x="166.7" y="101.5" transform="rotate(-90 166.7 101.5)">PD2</text>
<text x="145.6" y="106.3" transform="rotate(-90 145.6 106.3)">BOOT0</text>
<text x="170.3" y="103.3" transform="rotate(-90 170.3 103.3)">PC12</text>
<text x="173.8" y="103.3" transform="rotate(-90 173.8 103.3)">PC11</text>
<text x="177.3" y="103.3" transform="rotate(-90 177.3 103.3)">PC10</text>
<text x="180.8" y="103.3" transform="rotate(-90 180.8 103.3)">PA15</text>
<text x="184.4" y="103.3" transform="rotate(-90 184.4 103.3)">PA14</text>
<text x="99.7" y="112.4">ESC_LED1L</text>
<text x="123.3" y="109.4">1</text>
<text x="123.3" y="112.9">2</text>
<text x="126.8" y="111.1">VBAT</text>
<text x="189.1" y="112.9">47</text>
<text x="209.2" y="109.1">3V3</text>
<text x="99.7" y="115.9">ESC_LED2R</text>
<text x="123.3" y="116.4">3</text>
<text x="123.3" y="119.9">4</text>
<text x="126.8" y="114.7">PC13</text>
<text x="126.8" y="118.2">PC14</text>
<text x="175.1" y="114.7">VCAP_2</text>
<text x="179.5" y="118.2">PA13</text>
<text x="189.1" y="119.9">45</text>
<text x="189.1" y="116.4">46</text>
<text x="201.2" y="119.4">USB_DP</text>
<text x="202.6" y="115.9">SWDIO</text>
<text x="393.6" y="116.8">ESC2</text>
<text x="407.7" y="116.8">UART1</text>
<text x="423.5" y="116.8">BGC1-3</text>
<text x="123.3" y="123.5">5</text>
<text x="126.8" y="121.7">PC15</text>
<text x="126.8" y="125.2">PH0</text>
<text x="179.5" y="125.2">PA11</text>
<text x="179.5" y="121.7">PA12</text>
<text x="189.1" y="123.5">44</text>
<text x="200.2" y="123.2">USB_DM</text>
<text x="123.3" y="127">6</text>
<text x="123.3" y="130.5">7</text>
<text x="126.8" y="128.8">PH1</text>
<text x="179.5" y="128.8">PA10</text>
<text x="189.1" y="130.5">42</text>
<text x="189.1" y="127">43</text>
<text x="196.9" y="126.7">UART1_RX</text>
<text x="196.9" y="130">UART1_TX</text>
<text x="123.3" y="134.1">8</text>
<text x="123.3" y="137.6">9</text>
<text x="126.8" y="132.3">NRST</text>
<text x="126.8" y="135.8">PC0</text>
<text x="181.5" y="135.8">PA8</text>
<text x="181.5" y="132.3">PA9</text>
<text x="189.1" y="137.6">40</text>
<text x="189.1" y="134.1">41</text>
<text x="205.6" y="137.3">ESC1L</text>
<text x="493.6" y="134.4">ELE</text>
<text x="508.1" y="134.4">UART5</text>
<text x="526.2" y="134.4">USB</text>
<text x="121.2" y="141.1">10</text>
<text x="126.8" y="139.3">PC1</text>
<text x="126.8" y="142.9">PC2</text>
<text x="181.5" y="142.9">PC8</text>
<text x="181.5" y="139.3">PC9</text>
<text x="189.1" y="141.1">39</text>
<text x="205.2" y="141.1">ESC2R</text>
<text x="121.2" y="144.6">11</text>
<text x="126.8" y="146.4">PC3</text>
<text x="181.5" y="149.9">PC6</text>
<text x="181.5" y="146.4">PC7</text>
<text x="189.1" y="148.2">37</text>
<text x="189.1" y="144.6">38</text>
<text x="205.1" y="147.9">ESC1R</text>
<text x="205.5" y="144.3">ESC2L</text>
<text x="281.6" y="147.8" transform="rotate(-90 281.6 147.8)">5V</text>
<text x="301" y="147.8" transform="rotate(-90 301 147.8)">5V</text>
<text x="329.2" y="147.8" transform="rotate(-90 329.2 147.8)">5V</text>
<text x="348.6" y="147.8" transform="rotate(-90 348.6 147.8)">5V</text>
<text x="397.1" y="145">ESC1</text>
<text x="411.2" y="145">USART2</text>
<text x="430.6" y="145">B+ B-</text>
<text x="101.5" y="154.7">UART4_TX</text>
<text x="121.2" y="155.2">14</text>
<text x="179.5" y="153.5">PB15</text>
<text x="189.1" y="155.2">35</text>
<text x="189.1" y="151.7">36</text>
<text x="204.2" y="154.7">BGC2</text>
<text x="204.2" y="151.1">BGC3</text>
<text x="101.5" y="161.7">GPS_RX</text>
<text x="101.5" y="158.2">UART4_RX</text>
<text x="121.2" y="158.8">15</text>
<text x="126.8" y="157">PA0-WKUP</text>
<text x="126.8" y="160.5">PA1</text>
<text x="179.5" y="160.5">PB13</text>
<text x="179.5" y="157">PB14</text>
<text x="189.1" y="158.8">34</text>
<text x="204.2" y="158.2">BGC1</text>
<text x="121.2" y="162.3">16</text>
<text x="126.8" y="164">PA2</text>
<text x="179.5" y="164">PB12</text>
<text x="189.1" y="162.3">33</text>
<text x="131.8" y="177.4" transform="rotate(-90 131.8 177.4)">PA3</text>
<text x="142.4" y="177.4" transform="rotate(-90 142.4 177.4)">PA4</text>
<text x="145.9" y="177.4" transform="rotate(-90 145.9 177.4)">PA5</text>
<text x="149.4" y="177.4" transform="rotate(-90 149.4 177.4)">PA6</text>
<text x="153" y="177.4" transform="rotate(-90 153 177.4)">PA7</text>
<text x="156.5" y="177.4" transform="rotate(-90 156.5 177.4)">PC4</text>
<text x="160" y="177.4" transform="rotate(-90 160 177.4)">PC5</text>
<text x="163.5" y="177.4" transform="rotate(-90 163.5 177.4)">PB0</text>
<text x="167.1" y="177.4" transform="rotate(-90 167.1 177.4)">PB1</text>
<text x="170.6" y="177.4" transform="rotate(-90 170.6 177.4)">PB2</text>
<text x="174.1" y="177.4" transform="rotate(-90 174.1 177.4)">PB10</text>
<text x="177.7" y="177.4" transform="rotate(-90 177.7 177.4)">PB11</text>
<text x="181.2" y="177.4" transform="rotate(-90 181.2 177.4)">VCAP_1</text>
<text x="130.4" y="182.4" transform="rotate(-90 130.4 182.4)">17</text>
<text x="141" y="182.4" transform="rotate(-90 141 182.4)">20</text>
<text x="144.5" y="182.4" transform="rotate(-90 144.5 182.4)">21</text>
<text x="148" y="182.4" transform="rotate(-90 148 182.4)">22</text>
<text x="151.6" y="182.4" transform="rotate(-90 151.6 182.4)">23</text>
<text x="155.1" y="182.4" transform="rotate(-90 155.1 182.4)">24</text>
<text x="158.6" y="182.4" transform="rotate(-90 158.6 182.4)">25</text>
<text x="162.1" y="182.4" transform="rotate(-90 162.1 182.4)">26</text>
<text x="165.7" y="182.4" transform="rotate(-90 165.7 182.4)">27</text>
<text x="169.2" y="182.4" transform="rotate(-90 169.2 182.4)">28</text>
<text x="172.7" y="182.4" transform="rotate(-90 172.7 182.4)">29</text>
<text x="176.2" y="182.4" transform="rotate(-90 176.2 182.4)">30</text>
<text x="179.8" y="182.4" transform="rotate(-90 179.8 182.4)">31</text>
<text x="209.1" y="184.9">ESC1L</text>
<text x="228.1" y="185">ESC1R</text>
<text x="207.2" y="190.2">MOTOR1</text>
<text x="226.6" y="190.2">MOTOR2</text>
<text x="271" y="190.1" transform="rotate(-90 271 190.1)">ESC_LED1L</text>
<text x="274.5" y="190.1" transform="rotate(-90 274.5 190.1)">ESC1L</text>
<text x="290.4" y="190.1" transform="rotate(-90 290.4 190.1)">ESC_LED1R R6</text>
<text x="293.9" y="190.1" transform="rotate(-90 293.9 190.1)">ESC1R</text>
<text x="318.6" y="190.1" transform="rotate(-90 318.6 190.1)">ESC_LED2L</text>
<text x="322.1" y="190.1" transform="rotate(-90 322.1 190.1)">ESC2L</text>
<text x="338" y="190.1" transform="rotate(-90 338 190.1)">ESC_LED2R</text>
<text x="341.5" y="190.1" transform="rotate(-90 341.5 190.1)">ESC2R</text>
<text x="467.8" y="197.6">18</text>
<text x="129.9" y="200.7" transform="rotate(-90 129.9 200.7)">GPS_TX</text>
<text x="137.2" y="201.8" transform="rotate(-90 137.2 201.8)">3V3</text>
<text x="158.1" y="200.1" transform="rotate(-90 158.1 200.1)">VBat_ADC</text>
<text x="183" y="201.8" transform="rotate(-90 183 201.8)">3V3</text>
<text x="207.2" y="200.8">MOTOR4</text>
<text x="226.6" y="200.8">MOTOR3</text>
<text x="383.7" y="200.6">GPS_TX R2</text>
<text x="426.6" y="201.1">2</text>
<text x="430.1" y="202.8">TXD</text>
<text x="451.6" y="199.3">Reserved</text>
<text x="460.2" y="202.8">SCL</text>
<text x="467.8" y="201.1">17</text>
<text x="503.6" y="202.3">UART4_TX R17</text>
<text x="140.4" y="204.3" transform="rotate(-90 140.4 204.3)">NRF_CSN</text>
<text x="144" y="204.3" transform="rotate(-90 144 204.3)">NRF_SCK</text>
<text x="147.5" y="204.3" transform="rotate(-90 147.5 204.3)">NRF_MISO</text>
<text x="151" y="204.3" transform="rotate(-90 151 204.3)">NRF_MOSI</text>
<text x="154.6" y="204.3" transform="rotate(-90 154.6 204.3)">NRF_CE</text>
<text x="175.9" y="204.3" transform="rotate(-90 175.9 204.3)">128_SCL</text>
<text x="179.4" y="204.3" transform="rotate(-90 179.4 204.3)">128_SDA</text>
<text x="207.3" y="206.1">ESC2L</text>
<text x="229.9" y="206.3">ESC2R</text>
<text x="383.7" y="204.1">GPS_RX R1</text>
<text x="426.6" y="204.6">3</text>
<text x="426.6" y="208.1">4</text>
<text x="430.1" y="206.4">RXD</text>
<text x="430.1" y="209.9">1PPS</text>
<text x="451.6" y="209.9">Reserved</text>
<text x="459.6" y="206.4">SDA</text>
<text x="467.8" y="208.1">15</text>
<text x="467.8" y="204.6">16</text>
<text x="503.6" y="205.8">UART4_RX R16</text>
<text x="426.6" y="211.7">5</text>
<text x="426.6" y="215.2">6</text>
<text x="430.1" y="213.4">ON/OFF</text>
<text x="467.8" y="215.2">13</text>
<text x="544.2" y="212.9">5V</text>
<text x="411.9" y="221.7">3V3</text>
<text x="426.6" y="218.7">7</text>
<text x="430.1" y="217">VBAT</text>
<text x="430.1" y="220.5">NC</text>
<text x="461.7" y="217">NC</text>
<text x="426.6" y="225.8">9</text>
<text x="430.1" y="227.5">NRESET</text>
<text x="456.6" y="224">RF_IN</text>
<text x="467.8" y="222.2">11</text>
<text x="66.4" y="233.6" transform="rotate(-90 66.4 233.6)">VBat_ADC</text>
<text x="32.7" y="249.9">VBat</text>
<text x="193.9" y="264.3">3V3</text>
<text x="251.4" y="265.8">I2C_SDA</text>
<text x="253.2" y="272.9">I2C_SCL</text>
<text x="292" y="272.9">NRF_CE</text>
<text x="315.5" y="273.4">1</text>
<text x="319" y="275.2">CE</text>
<text x="292" y="279.9">NRF_SCK</text>
<text x="292" y="276.4">NRF_CSN</text>
<text x="315.5" y="276.9">2</text>
<text x="315.5" y="280.5">3</text>
<text x="319" y="278.7">CSN</text>
<text x="292" y="287">NRF_MISO</text>
<text x="292" y="283.5">NRF_MOSI</text>
<text x="315.5" y="284">4</text>
<text x="315.5" y="287.5">5</text>
<text x="319" y="282.2">SCK</text>
<text x="319" y="285.7">MOSI</text>
<text x="346.1" y="287.5">16</text>
<text x="292" y="290.5">NRF_IRQ</text>
<text x="315.5" y="291">6</text>
<text x="319" y="289.3">MISO</text>
<text x="319" y="292.8">IRQ</text>
<text x="337.3" y="289.3">IREF</text>
<text x="292" y="294">3V3</text>
<text x="336.1" y="299.9">ANT2</text>
<text x="346.1" y="298.1">13</text>
<text x="313.5" y="305.2">10</text>
<text x="315.5" y="301.6">9</text>
<text x="319" y="303.4">XC2</text>
<text x="336.1" y="303.4">ANT1</text>
<text x="346.1" y="301.6">12</text>
<text x="319" y="306.9">XC1</text>
<text x="341.3" y="310.1">EP</text>
<text x="345.9" y="308.7">21</text>
<text x="426" y="308.2">5V</text>
<text x="524.8" y="308.2">5V</text>
<text x="385.4" y="315.2">I2C_SCL</text>
<text x="484.2" y="315.2">I2C_SCL</text>
<text x="385.4" y="318.7">I2C_SDA</text>
<text x="484.2" y="318.7">I2C_SDA</text>
<text x="105" y="329.3">SIG</text>
<text x="105" y="357.5">3V3</text>
</g>
<g font-size="3.2" fill="#f00">
<text x="239.3" y="44.1">VCC</text>
<text x="247.3" y="42.3">8</text>
<text x="130.4" y="93.7" transform="rotate(-90 130.4 93.7)">64</text>
<text x="131.4" y="102.2" transform="rotate(-90 131.4 102.2)">VDD</text>
<text x="180.6" y="111.1">VDD</text>
<text x="189.1" y="109.4">48</text>
<text x="121.2" y="151.7">13</text>
<text x="126.8" y="153.5">VDDA</text>
<text x="138.9" y="177.4" transform="rotate(-90 138.9 177.4)">VDD</text>
<text x="184.7" y="177.4" transform="rotate(-90 184.7 177.4)">VDD</text>
<text x="137.4" y="182.4" transform="rotate(-90 137.4 182.4)">19</text>
<text x="183.3" y="182.4" transform="rotate(-90 183.3 182.4)">32</text>
<text x="453.7" y="213.4">VCC_RF</text>
<text x="467.8" y="211.7">14</text>
<text x="426.6" y="222.2">8</text>
<text x="430.1" y="224">VCC</text>
<text x="335.1" y="278.7">DVDD</text>
<text x="346.1" y="280.5">18</text>
<text x="346.1" y="276.9">19</text>
<text x="337.6" y="282.2">VDD</text>
<text x="337.6" y="292.8">VDD</text>
<text x="346.1" y="291">15</text>
<text x="315.5" y="294.6">7</text>
<text x="319" y="296.3">VDD</text>
<text x="346.1" y="305.2">11</text>
<text x="331.5" y="306.9">VDD_PA</text>
</g>
<g font-size="3.2">
<text x="227.3" y="52.9">4</text>
<text x="230.8" y="54.7">VSS SDA</text>
<text x="133.9" y="93.7" transform="rotate(-90 133.9 93.7)">63</text>
<text x="135" y="101.6" transform="rotate(-90 135 101.6)">VSS</text>
<text x="121.2" y="148.2">12</text>
<text x="126.8" y="149.9">VSSA</text>
<text x="135.3" y="177.4" transform="rotate(-90 135.3 177.4)">VSS</text>
<text x="133.9" y="182.4" transform="rotate(-90 133.9 182.4)">18</text>
<text x="426.6" y="197.6">1</text>
<text x="430.1" y="199.3">GND</text>
<text x="459.1" y="220.5">GND</text>
<text x="467.8" y="218.7">12</text>
<text x="459.1" y="227.5">GND</text>
<text x="467.8" y="225.8">10</text>
<text x="338.1" y="275.2">VSS</text>
<text x="346.1" y="273.4">20</text>
<text x="338.1" y="285.7">VSS</text>
<text x="346.1" y="284">17</text>
<text x="315.5" y="298.1">8</text>
<text x="319" y="299.9">VSS</text>
<text x="338.1" y="296.3">VSS</text>
<text x="346.1" y="294.6">14</text>
<text x="123.3" y="333.7" transform="rotate(-90 123.3 333.7)">2</text>
<text x="186.8" y="333.7" transform="rotate(-90 186.8 333.7)">2</text>
<text x="123.3" y="346" transform="rotate(-90 123.3 346)">1</text>
<text x="186.8" y="346" transform="rotate(-90 186.8 346)">1</text>
</g>
<g font-size="2.5" fill="#00f">
<text x="490" y="162.6">I2C1</text>
<text x="505.2" y="162.6">UART4</text>
<text x="204.8" y="247.3">I2C Address LSB LOW</text>
<text x="233.8" y="247.3">1110111=119</text>
<text x="150.1" y="268.5">hight I2C(PROTOCAL SELECT)</text>
<text x="124.6" y="284.3">F580</text>
</g>
<g font-size="2.1" fill="#a54b4b">
<text x="209.7" y="261.1">4</text>
<text x="218.7" y="262.8">CSB1</text>
<text x="234.4" y="262.8">CSB2</text>
<text x="247.8" y="261.1">5</text>
<text x="209.7" y="264.6">1</text>
<text x="209.7" y="268.1">2</text>
<text x="218.7" y="266.3">VDD</text>
<text x="218.7" y="269.9">PS</text>
<text x="230.7" y="266.3">SDI/SDA</text>
<text x="235.4" y="269.9">SDO</text>
<text x="247.8" y="268.1">6</text>
<text x="247.8" y="264.6">7</text>
<text x="209.7" y="271.6">3</text>
<text x="218.7" y="273.4">GND</text>
<text x="234.6" y="273.4">SCLK</text>
<text x="247.8" y="271.6">8</text>
</g>
<g font-size="1.8" fill="#00f">
<text x="508.4" y="122.1">ultrasonic</text>
<text x="521.2" y="162.6">GPS_LED</text>
</g>
</svg>
